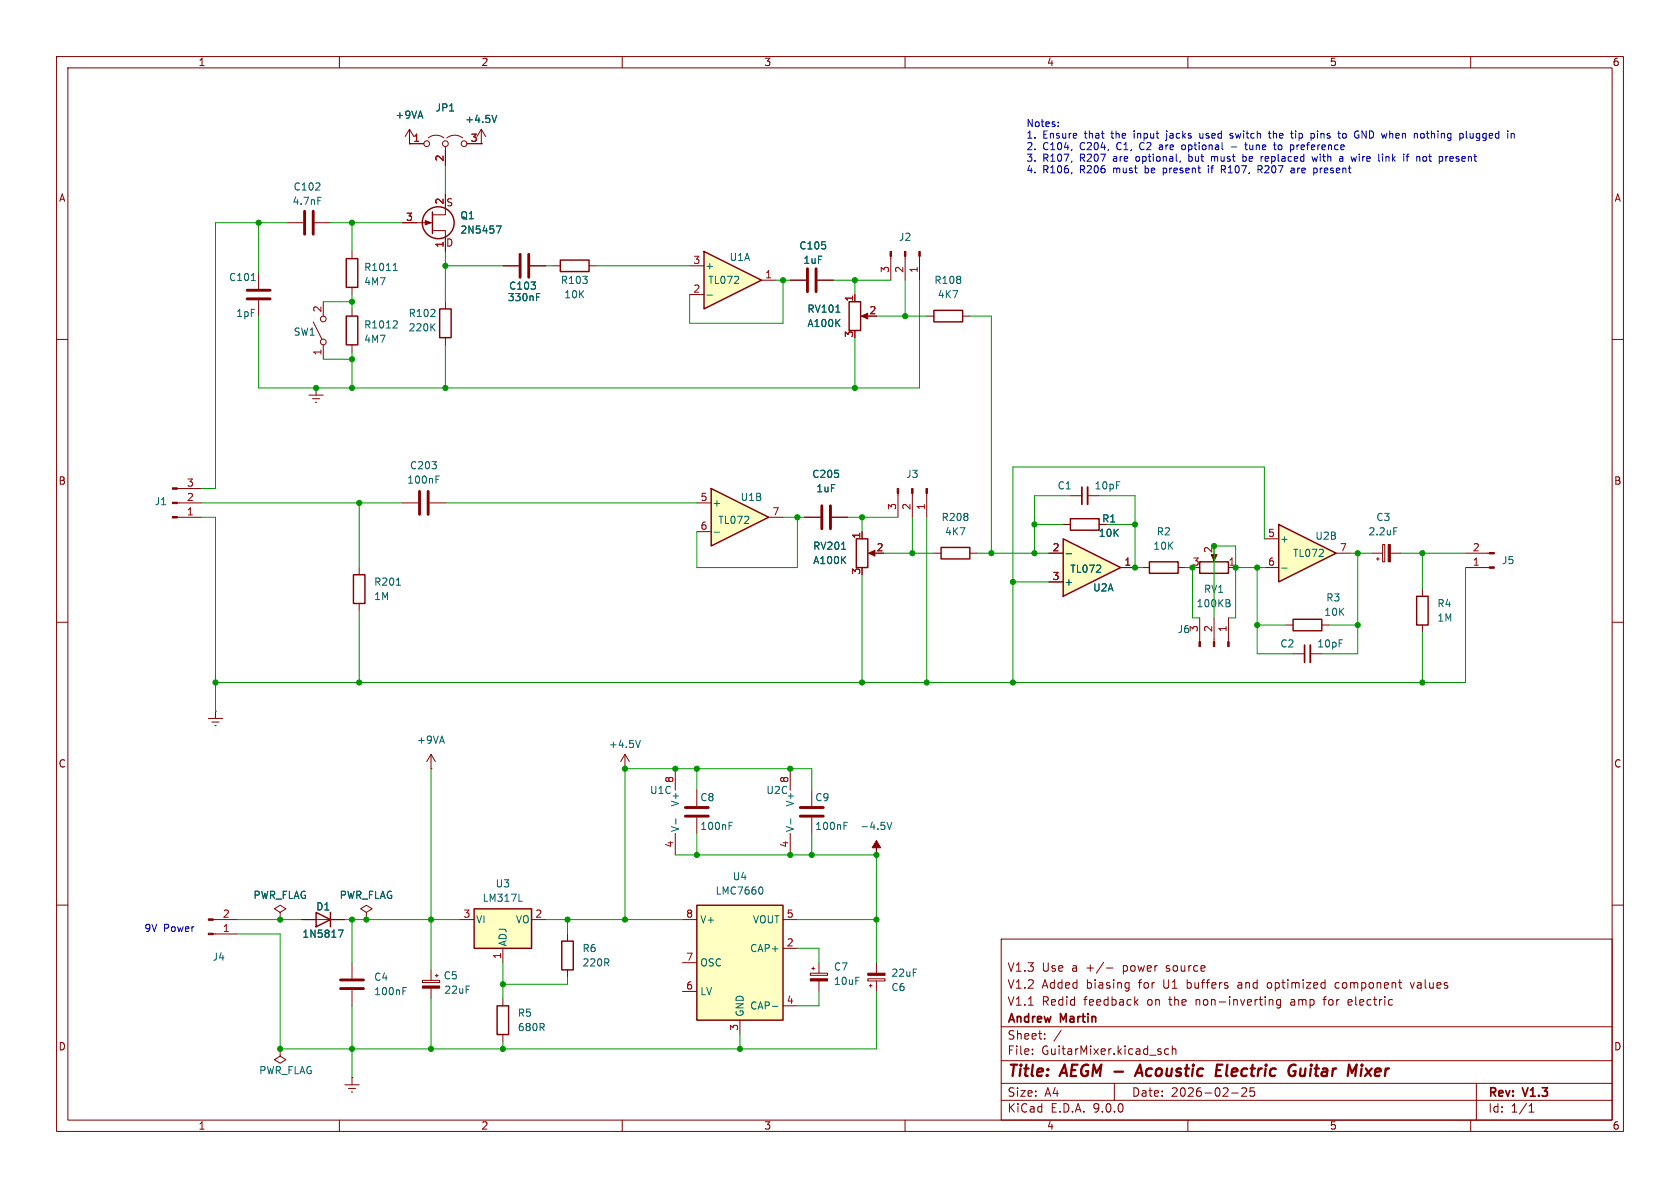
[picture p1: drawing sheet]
<svg xmlns="http://www.w3.org/2000/svg" width="297mm" height="210mm" viewBox="0 0 297 210" stroke-linecap="round" stroke-linejoin="round" font-family="sans-serif">
<g fill="none" stroke="#840000" stroke-width=".18">
<path d="M10 10h277v190h-277zM12 12h273v186h-273zM60 10v2M110 10v2M160 10v2M210 10v2M260 10v2M50.8 39.4h2.8M55.6 39.4h2.8M71.1 39.4h5.4M72.4 25.4h2.5M75.7 24.4a2.26 2.26 0 0 1 2.8 0"/>
<path d="M78.7 34.3v3.7h-2.2M78.7 25.9v3.3M79 24.4a2.26 2.26 0 0 1 2.8 0M82.5 25.4h2.6M85.1 25.4h.1M85.1 22.9l-.8 1.2M85.1 22.9l.8 1.2M85.1 22.9v2.5M55.4 56.9l1.5 3M57.1 53.3v2.6M62.2 44.5v1.2M62.2 50.8v1.3"/>
<path d="M62.2 54.6v1.3M76.5 40.8h2.2v3.7M78.7 53.3v1.3M78.7 59.7v1.3M88.9 47h2.8M93.7 47h2.8M97.8 47h1.3M104.1 47h1.3M10 60h2M57.1 61v2.5M62.2 61v1.2M285 60h2"/>
<path d="M10 110h2M285 110h2M76.2 135.9h.1M76.2 133.4v2.5M76.2 133.4l-.8 1.2M76.2 133.4l.8 1.2M10 160h2M37.7 165.1h4.2M37.7 162.6h4.2M49.5 161.3l1-.6-1-.7-1 .7 1 .6v1.3M49.5 162.6h.1M53.3 162.6h7.7"/>
<path d="M62.2 170.2v2.8M62.2 175v2.8M64.8 161.3l1-.6-1-.7-1 .7 1 .6v1.3M64.8 162.6h.1M74.7 173.3h3v.4h-3zM76.2 171.5v1.8M76.2 174.7v1.8M77 172.5h.5M77.2 172.2v.5M88.9 176.5v1.3M177 166h108v32h-108zM181.8 177.7h.9"/>
<path d="M195.6 171.1h1.1M199.2 173.7l.4 .1M199.6 173.7v1.2l-.3 .3M199.6 174.6l-.4 .1M200.7 177.1l.5 .6M201.2 176.7l-.6 .6M224.1 173.8v.8M224.5 176.8h.5v.9M226.4 176.8l-.4-.1-.3 .3v.4l.1 .2h.6M226.4 176.7v1.2l-.3 .3-.4-.1M233.9 176.7h.6M236.3 173.7l-.3 .3v.4l.3 .3"/>
<path d="M238.8 176.7h-.3l-.2 .2 .1 .7 .4 .1M239 177.1l-.7 .1M249.3 173.7l.4 1 .3-1M285 160h2M49.5 185.4v1.3l1 .6-1 .7-1-.7 1-.6M49.5 185.4h.1M60 198v2M61 191.8h2.5M61.6 192.4h1.3M62.1 193h.3M62.2 190.5h.1M62.2 190.5v1.3"/>
<path d="M88.9 182.9v1.3M110 198v2M160 198v2M177 194.5h108M177 191.5h108M177 187.5h108M177 181.5h108M182.5 186.3v.1M182.5 185.5v.1M184.7 183.6v.1M184.7 182.8v.1M187.6 182.1l-1.3 2"/>
<path d="M197 191.5v3M206.6 185.5l-.4-.1-.3 .3v.4l.1 .2h.6M207.2 185.5l.3-.1 .3 .1 .1 .9M207.2 184.9v1.5M210 198v2M217.7 193.2h1.2M219.5 192.4l.6-.1 .2 .1 .1 .3-.9 1.1h.9M221.7 192.3h-.7v.7l.2-.1h.5l.1 .3-.1 .5-.2 .1-.5-.1M260 198v2M261 191.5v6.5M270.3 196.6h.9M270.3 195.5l.4-.4v1.5"/>
<circle cx="75.4" cy="25.4" r=".51"/>
<circle cx="78.7" cy="25.4" r=".51"/>
<circle cx="82" cy="25.4" r=".51"/>
<circle cx="57.2" cy="56.4" r=".51"/>
<circle cx="57.2" cy="60.5" r=".51"/>
</g>
<g fill="none" stroke="#840000" stroke-width=".4">
<path d="M200.6 190.2l1-2 .4 2M200.9 189.6h.9M214.9 190.2h1M215.1 189.2h.6M215.2 188.2h.9M228.3 188.3l.3-.1 .5 .1M228.6 189.4h.4l-.1 .6-.4 .2M229.9 188.9v1.2l.2 .1 .5-.1M240.7 188.9l-.2 1.3M240.8 188.2v.2M240.8 188.2l-.1 .1 .1 .1M240.8 188.2l.1 .1-.1 .1"/>
<path d="M241.5 188.9l.8 1.3M242.5 188.9l-1.2 1.3"/>
</g>
<g fill="#840000" stroke="#840000" stroke-width=".18">
<path d="M74.7 174.3h3v.4h-3z"/>
<path d="M75.2 39l1 .4-1 .4z"/>
<path d="M36.8 165h.9v.2h-.9z"/>
<path d="M36.8 162.4h.9v.3h-.9z"/>
</g>
<g fill="none" stroke="#006464" stroke-width=".18">
<path d="M56.2 34.9h.6M87.7 39.9h.9l-.6 1.3M87.8 20.4l-.4 1.3M69.5 47.8h.7M69.6 46.9l.3-.3v1.2M70 56.7l.2 .3v.3l-.7 .7h.7M76.4 57.8l.5 .7M76.9 57.2l-.7 .7M94.9 52.5h.4M94.9 51.9h.6M59.8 164.4h.9l-.6 1.3M71.2 175.2h.5"/>
<path d="M71.2 174.6h.6"/>
</g>
<g fill="none" stroke="#840000" stroke-width=".25">
<path d="M76.5 37.5v3.8M61.2 55.9h2v5.1h-2zM61.2 45.7h2v5.1h-2zM77.7 54.6h2.1v5.1h-2.1zM99.1 46h5v2h-5zM55.9 161.3l2.5 1.3-2.5 1.2zM58.4 161.3v2.5M87.9 177.8h2v5.1h-2z"/>
<circle cx="77.5" cy="39.4" r="2.82"/>
</g>
<path d="M53.8 37.3v4.1M55.4 37.3v4.1M91.9 45v4M93.5 45v4M60.2 173.2h4.1M60.2 174.8h4.1" fill="none" stroke="#840000" stroke-width=".51"/>
<path d="M83.8 160.7h10.2v6.9h-10.2z" fill="#ffffc2"/>
<path d="M203.2 99.3h5.1v2h-5.1zM212.1 99.3h5.1v2h-5.1zM228.6 109.5h5.1v2h-5.1zM83.8 160.7h10.2v6.9h-10.2zM99.3 166.4h2v5.1h-2z" fill="none" stroke="#840000" stroke-width=".25"/>
<g fill="none" stroke="#840000" stroke-width=".18">
<path d="M214.6 97.8v1M242.6 97.8h1.8M243.3 98.8h.5M243.6 98.6v.5M244.4 96.3h.4v3h-.4zM245.8 97.8h1.8M259.1 97.8h4.2M201.9 100.3h1.3M208.3 100.3h1.2M212.1 109.2v4.2M214.6 109.2v4.2M217.2 100.3h1.2"/>
<path d="M217.2 109.2v4.2M227.3 110.5h1.3M233.7 110.5h1.2M259.1 100.3h4.2M123.2 139.7v2.8M139.7 135.9v3.8M123.2 144.5v2.8M139.7 147.3v3.8M81.3 162.6h2.5M88.9 167.6v2.6M94 162.6h2.5M100.3 165.1v1.3"/>
<path d="M100.3 171.5v1.2M143.3 172h3v.4h-3zM143.5 171.2h.5M143.8 170.9v.6M144.8 170.2v1.8M144.8 173.4v1.9M153.4 173h3.1v.4h-3.1zM153.7 174.2h.5M153.9 174v.5M154.9 170.2v1.8M154.9 173.4v1.9"/>
</g>
<path d="M246.4 93.3h.6M217.2 106.6l.3 .2-.1 .3-.2 .2M217.3 106l.1 .2-.1 .3M91.7 159.3h.6M128.9 146h.4M128.9 145.4h.6M139.8 144.7v1" fill="none" stroke="#006464" stroke-width=".18"/>
<g fill="#840000" stroke="#840000" stroke-width=".18">
<path d="M153.4 172h3.1v.4h-3.1z"/>
<path d="M143.3 173h3v.4h-3z"/>
<path d="M263.3 100.2h.9v.3h-.9z"/>
<path d="M263.3 97.7h.9v.2h-.9z"/>
<path d="M245.4 96.3h.4v3h-.4z"/>
<path d="M214.1 98h1l-.5 1.2z"/>
<path d="M217 113.4h.3v.9h-.3z"/>
<path d="M214.5 113.4h.3v.9h-.3z"/>
<path d="M212 113.4h.2v.9h-.2z"/>
</g>
<path d="M121.2 142.7h4M121.2 144.3h4" fill="none" stroke="#840000" stroke-width=".51"/>
<path d="M226.1 92.7l10.1 5.1-10.1 5.1z" fill="#ffffc2"/>
<path d="M150.1 53.3h2v5.1h-2zM165.1 54.9h5.1v2h-5.1zM151.4 95.3h2v5h-2zM166.4 96.8h5v2h-5zM189.2 91.7h5.1v2h-5.1zM226.1 92.7l10.1 5.1-10.1 5.1zM250.4 105.4h2.1v5.1h-2.1z" fill="none" stroke="#840000" stroke-width=".25"/>
<g fill="none" stroke="#840000" stroke-width=".18">
<path d="M72.4 25.4h.1M72.4 22.9l-.8 1.2M72.4 22.9l.8 1.2M72.4 22.9v2.5M151.1 52.1v1.2M152.7 55.9h1M157.5 45.3v4.2M160 45.3v4.2M162.6 45.3v4.2M163.8 55.9h1.3M170.2 55.9h1.2M142.2 91.4h2.8"/>
<path d="M147.1 91.4h2.8M152.4 94v1.3M153.9 97.8h1M158.7 87.2v4.2M161.3 87.2v4.2M163.8 87.2v4.2M165.1 97.8h1.3M171.4 97.8h1.3M188 92.7h1.2M189.2 87.6h2.1M192.3 87.6h2M223.5 95.3h2.6"/>
<path d="M236.2 97.8h2.6M223.5 100.3h2.6M228.6 115.6h2M231.6 115.6h2.1M251.5 104.1v1.3M251.5 110.5v1.3"/>
</g>
<path d="M147.8 55.2h.7M148.8 97.1h.7M226.6 100.4h1" fill="none" stroke="#006464" stroke-width=".18"/>
<g fill="#840000" stroke="#840000" stroke-width=".18">
<path d="M162.4 44.5h.3v.8h-.3z"/>
<path d="M159.9 44.5h.2v.8h-.2z"/>
<path d="M157.4 44.5h.2v.8h-.2z"/>
<path d="M153.5 97.8l1.2-.5v1z"/>
<path d="M152.3 55.9l1.1-.5v1z"/>
<path d="M163.7 86.4h.3v.8h-.3z"/>
<path d="M161.2 86.4h.2v.8h-.2z"/>
<path d="M158.6 86.4h.3v.8h-.3z"/>
</g>
<path d="M145.3 89.4v4.1M146.8 89.4v4.1" fill="none" stroke="#840000" stroke-width=".51"/>
<path d="M191.3 86.1v3.1M230.6 114v3.1" fill="none" stroke="#840000" stroke-width=".3"/>
<path d="M192.3 86.1v3.1M231.6 114v3.1" fill="none" stroke="#840000" stroke-width=".33"/>
<path d="M188 95.3l10.1 5-10.1 5.1z" fill="#ffffc2"/>
<path d="M188 95.3l10.1 5-10.1 5.1z" fill="none" stroke="#840000" stroke-width=".25"/>
<path d="M185.4 97.8h2.6M185.4 102.9h2.6M198.1 100.3h2.6" fill="none" stroke="#840000" stroke-width=".18"/>
<path d="M188.5 97.9h1" fill="none" stroke="#006464" stroke-width=".18"/>
<path d="M124.5 44.5l10.1 5-10.1 5.1z" fill="#ffffc2"/>
<path d="M124.5 44.5l10.1 5-10.1 5.1z" fill="none" stroke="#840000" stroke-width=".25"/>
<path d="M121.9 47h2.6M121.9 52.1h2.6M134.6 49.5h2.6M139.7 49.5h2.8M144.5 49.5h2.8" fill="none" stroke="#840000" stroke-width=".18"/>
<path d="M125 52.2h1" fill="none" stroke="#006464" stroke-width=".18"/>
<path d="M142.7 47.5v4.1M144.3 47.5v4.1" fill="none" stroke="#840000" stroke-width=".51"/>
<path d="M125.7 86.4l10.2 5-10.2 5.1z" fill="#ffffc2"/>
<path d="M125.7 86.4l10.2 5-10.2 5.1zM62.5 101.6h2v5.1h-2z" fill="none" stroke="#840000" stroke-width=".25"/>
<g fill="none" stroke="#840000" stroke-width=".18">
<path d="M45.7 48.3v2.8M45.7 53.1v2.8M54.6 69.9h2.5M55.2 70.5h1.3M55.8 71.1h.2M55.9 68.6h.1M55.9 68.6v1.3M31.3 88.9h4.3M31.3 91.4h4.3M31.3 86.4h4.3M71.1 88.9h2.8M75.9 88.9h2.8"/>
<path d="M123.2 88.9h2.5M123.2 94h2.5M135.9 91.4h2.5M63.5 100.3v1.3M63.5 106.7v1.3M36.8 127h2.6M37.5 127.6h1.2M38 128.3h.2M38.1 125.7h.1M38.1 125.7v1.3M110.5 135.9h.1M110.5 133.4l-.8 1.2"/>
<path d="M110.5 133.4l.8 1.2M110.5 133.4v2.5M119.4 135.9v3.8M143.5 139.7v2.8M119.4 147.3v3.8M143.5 144.5v2.8M154.9 151.1h.1"/>
</g>
<path d="M44.4 49.6h.8M77.1 84.8h.4M77.1 84.1h.6M126.3 94.1h.9M70.1 103.4h.7M113.2 130.9l-.4 1.3M119.5 144.7v1M149.2 146h.4M149.2 145.4h.6M156.8 145.4l.4 1.2 .5-1.2" fill="none" stroke="#006464" stroke-width=".18"/>
<path d="M43.7 51.3h4.1M43.7 52.8h4.1M74.2 86.9v4M75.7 86.9v4M141.5 142.7h4M141.5 144.3h4" fill="none" stroke="#840000" stroke-width=".51"/>
<g fill="#840000" stroke="#840000" stroke-width=".18">
<path d="M30.5 91.3h.8v.3h-.8z"/>
<path d="M30.5 88.8h.8v.2h-.8z"/>
<path d="M30.5 86.2h.8v.3h-.8z"/>
<path d="M154.9 148.6l.8 1.3h-.8v1.2v-1.2h-.7z"/>
</g>
<path d="M123.2 160h15.2v20.3h-15.2z" fill="#ffffc2"/>
<path d="M123.2 160h15.2v20.3h-15.2z" fill="none" stroke="#840000" stroke-width=".25"/>
<g fill="none" stroke="#840000" stroke-width=".18">
<path d="M71.1 39.4h2.6M72.4 25.4h.1M72.4 25.4h2.5M78.7 26.7v2.5M78.7 34.3v2.5M82.5 25.4h2.6M85.1 25.4h.1M78.7 41.9v2.6M88.9 47h2.8M93.7 47h2.8M139.7 49.5h2.8M144.5 49.5h2.8"/>
<path d="M151.1 52.1v1.2M142.2 91.4h2.8M147.1 91.4h2.8M152.4 94v1.3M185.4 97.8h2.6M188 92.7h1.2M185.4 102.9h2.6M198.1 100.3h2.6M49.5 162.6h.1M53.3 162.6h2.6M58.4 162.6h2.6M64.8 162.6h.1"/>
<path d="M120.6 162.6h2.6M120.6 170.2h2.6M120.6 175.3h2.6M138.4 162.6h2.6M138.4 167.6h2.6M138.4 177.8h2.6M130.8 180.3v2.6"/>
</g>
<path d="M87.7 39.9h.9l-.6 1.3M87.8 20.4l-.4 1.3M94.9 52.5h.4M94.9 51.9h.6M147.8 55.2h.7M148.8 97.1h.7M188.5 97.9h1M134.6 156.8a.79 .79 0 0 1 0 1.3M59.8 164.4h.9l-.6 1.3M136.6 177.9h.9" fill="none" stroke="#006464" stroke-width=".18"/>
<g fill="none" stroke="#009600" stroke-width=".18">
<path d="M45.7 39.4v8.9M50.8 39.4h-12.7v47h-2.5M58.4 39.4h12.7M62.2 39.4v5.1M78.7 29.2v5.1M57.1 53.3h5.1M62.2 52.1v2.5M78.7 44.5v8.8M78.7 47h10.2M96.5 47h1.3M105.4 47h16.5M137.2 49.5h2.5"/>
<path d="M138.4 49.5v7.7h-16.5v-5.1M147.3 49.5h10.2M151.1 49.5v2.6M151.1 59.7v8.9M154.9 55.9h8.9M160 49.5v6.4M162.6 49.5v19.1h-116.9v-12.7M171.4 55.9h3.9v41.9M57.1 63.5h5.1M62.2 62.2v6.4M78.7 61v7.6M35.6 91.4h2.5v34.3"/>
<path d="M35.6 88.9h35.5M63.5 88.9v11.4M78.7 88.9h44.5M138.4 91.4h3.8M141 91.4v8.9h-17.8v-6.3M149.9 91.4h8.8M152.4 91.4v2.6M156.2 97.8h8.9M161.3 91.4v6.4M163.8 91.4v29.3M172.7 97.8h12.7M182.9 92.7h5.1"/>
<path d="M189.2 87.6h-6.3v10.2M194.3 87.6h6.4v12.7h1.2M195.6 92.7h5.1M223.5 95.3v-12.7h-44.4v38.1M238.8 97.8h3.8M240 97.8v17.8h-6.3M247.6 97.8h11.5M251.5 97.8v6.3M63.5 108v12.7M152.4 101.6v19.1M179.1 102.9h6.3M209.5 100.3h1.3v8.9h1.3"/>
<path d="M214.6 109.2v-12.7h3.8v12.7h-1.2M218.4 100.3h5.1M222.2 100.3v15.3h6.4M222.2 110.5h5.1M234.9 110.5h5.1M251.5 111.8v8.9M259.1 100.3v20.4h-221M76.2 135.9v35.6M123.2 135.9v3.8M143.5 139.7v-3.8h-33v26.7M119.4 151.1h35.5v19.1M123.2 147.3v3.8"/>
<path d="M143.5 147.3v3.8M41.9 162.6h11.4M41.9 165.1h7.6v20.3h105.4v-10.1M61 162.6h20.3M62.2 162.6v7.6M62.2 177.8v12.7M76.2 176.5v8.9M88.9 170.2v6.3M96.5 162.6h24.1M100.3 172.7v1.3h-11.4M100.3 162.6v2.5M141 162.6h13.9"/>
<path d="M141 167.6h3.8v2.6M144.8 175.3v2.5h-3.8M88.9 184.2v1.2M130.8 182.9v2.5"/>
</g>
<g fill="none" stroke="#0000c2" stroke-width=".18">
<path d="M187.1 22.3v.1M187.1 21.6v.1M205.1 26l-.2 .2 .2 .3M205.6 29.7v1.3M205.6 30.5l.2 .1M206.3 24.7l-.3 .1M206.3 23.2v.1M208.7 28.5l-.2 .2M209 25.7l-.1 .5 .1 .2 .3 .1M210.2 27.2v1.3M210.2 28.5h.1M212.1 23.6v.6l.4 .2"/>
<path d="M213.6 29.7v.9M214.2 27.7v.8M214.2 27.7v.1M215.9 29.3v1.3M216.2 30l.5 .6M216.5 29.9l-.6 .1M217.7 26h.9M217.9 23.6h-.3l-.2 .2 .6 .4M218 24.2l-.2 .2h-.4M219.7 27.2v1.3M219.7 27.7h.4l.2 .1M220 25.6h.5"/>
<path d="M220.2 25.2v1.1l.3 .2M220.3 28.4l-.2 .1h-.4M222.4 29.3v1.3M222.7 30l.4 .6M223.1 29.4v.3l-.1 .2-.6 .1M223.2 27.7h.1M223.7 27.7v.8M224.2 23.6h.5M224.3 28l-.6 .1M224.4 23.2v1l.3 .2M225.1 25.6h.5M225.4 26.4l.2 .1"/>
<path d="M226.2 25.6l-.2 .3v.3l.2 .3M228.1 23.6h.5M228.5 24.4h.1M228.7 29.8l.1 .8M228.8 30.5l-.4 .1M228.8 30l-.4 .1M229.1 23.2v.1M229.1 23.6v.8M232 27.7l.2 .8 .2-.6 .3 .6 .2-.8M232.1 23.6l.3 .2v.4l-.3 .2M232.7 29.8l.2 .2-.2 .5M232.9 23.2v.1"/>
<path d="M237.3 27.7l.1 .8M237.4 28.5h-.4M237.4 28h-.4M237.9 23.7l-.3-.1-.3 .2 .2 .6h.3l.1-.1M240.8 24.4v-1.2l.7 1.2M245 27.7v.8M245.4 27.7l-.4 .1M248.6 27.7h.5M248.9 27.2h.2M251.2 23.6h.3l.3 .2-.1 .6h-.5M251.8 27.7h.3l.1 .2v.5l-.4 .1M255.8 27.7h.2"/>
<path d="M256.7 27.7h-.2l-.2 .1 .1 .7h.3M256.9 28l-.6 .1M259.2 23.2v1l.2 .2M259.9 23.6v.6l.4 .2M267.5 23.6l.2 .2v.6"/>
</g>
<g fill="#009600" stroke="#009600" stroke-width=".18">
<circle cx="49.5" cy="162.6" r=".46"/>
<circle cx="62.2" cy="68.6" r=".46"/>
<circle cx="62.2" cy="63.5" r=".46"/>
<circle cx="38.1" cy="120.7" r=".46"/>
<circle cx="143.5" cy="151.1" r=".46"/>
<circle cx="139.7" cy="135.9" r=".46"/>
<circle cx="154.9" cy="151.1" r=".46"/>
<circle cx="154.9" cy="162.6" r=".46"/>
<circle cx="130.8" cy="185.4" r=".46"/>
<circle cx="123.2" cy="151.1" r=".46"/>
<circle cx="123.2" cy="135.9" r=".46"/>
<circle cx="88.9" cy="174" r=".46"/>
<circle cx="88.9" cy="185.4" r=".46"/>
<circle cx="139.7" cy="151.1" r=".46"/>
<circle cx="110.5" cy="162.6" r=".46"/>
<circle cx="100.3" cy="162.6" r=".46"/>
<circle cx="62.2" cy="162.6" r=".46"/>
<circle cx="76.2" cy="185.4" r=".46"/>
<circle cx="62.2" cy="185.4" r=".46"/>
<circle cx="49.5" cy="185.4" r=".46"/>
<circle cx="64.8" cy="162.6" r=".46"/>
<circle cx="76.2" cy="162.6" r=".46"/>
<circle cx="62.2" cy="53.3" r=".46"/>
<circle cx="62.2" cy="39.4" r=".46"/>
<circle cx="45.7" cy="39.4" r=".46"/>
<circle cx="78.7" cy="68.6" r=".46"/>
<circle cx="78.7" cy="47" r=".46"/>
<circle cx="55.9" cy="68.6" r=".46"/>
<circle cx="63.5" cy="120.7" r=".46"/>
<circle cx="63.5" cy="88.9" r=".46"/>
<circle cx="110.5" cy="135.9" r=".46"/>
<circle cx="119.4" cy="135.9" r=".46"/>
<circle cx="138.4" cy="49.5" r=".46"/>
<circle cx="200.7" cy="92.7" r=".46"/>
<circle cx="200.7" cy="100.3" r=".46"/>
<circle cx="163.8" cy="120.7" r=".46"/>
<circle cx="152.4" cy="120.7" r=".46"/>
<circle cx="179.1" cy="102.9" r=".46"/>
<circle cx="175.3" cy="97.8" r=".46"/>
<circle cx="179.1" cy="120.7" r=".46"/>
<circle cx="182.9" cy="92.7" r=".46"/>
<circle cx="182.9" cy="97.8" r=".46"/>
<circle cx="240" cy="110.5" r=".46"/>
<circle cx="251.5" cy="120.7" r=".46"/>
<circle cx="160" cy="55.9" r=".46"/>
<circle cx="141" cy="91.4" r=".46"/>
<circle cx="152.4" cy="91.4" r=".46"/>
<circle cx="151.1" cy="68.6" r=".46"/>
<circle cx="151.1" cy="49.5" r=".46"/>
<circle cx="161.3" cy="97.8" r=".46"/>
<circle cx="214.6" cy="96.5" r=".46"/>
<circle cx="222.2" cy="100.3" r=".46"/>
<circle cx="218.4" cy="100.3" r=".46"/>
<circle cx="222.2" cy="110.5" r=".46"/>
<circle cx="210.8" cy="100.3" r=".46"/>
<circle cx="240" cy="97.8" r=".46"/>
<circle cx="251.5" cy="97.8" r=".46"/>
</g>
<g font-size="2.8" fill="#840000">
<text x="178" y="190.9">Title:</text>
<text x="187.7" y="190.9">AEGM -</text>
<text x="202.6" y="190.9">Acoustic</text>
<text x="217.4" y="190.9">Electric</text>
<text x="231" y="190.9">Guitar</text>
<text x="242.3" y="190.9">Mixer</text>
</g>
<g font-size="2.1" fill="#840000">
<text x="178" y="172">V1.3</text>
<text x="184.2" y="172">Use</text>
<text x="189.5" y="172">a</text>
<text x="192.2" y="172">+/-</text>
<text x="198.8" y="172">power</text>
<text x="206.6" y="172">source</text>
<text x="178" y="178">V1.1</text>
<text x="178" y="175">V1.2</text>
<text x="184.2" y="178">Redid</text>
<text x="184.2" y="175">Added</text>
<text x="191.7" y="178">feedback</text>
<text x="192.1" y="175">biasing</text>
<text x="201.5" y="175">for</text>
<text x="203" y="178">on</text>
<text x="205.9" y="175">U1</text>
<text x="207" y="178">the</text>
<text x="210.2" y="175">buffers</text>
<text x="211.8" y="178">non-inverting</text>
<text x="219.4" y="175">and</text>
<text x="224.7" y="175">optimized</text>
<text x="228.7" y="178">amp</text>
<text x="234.7" y="178">for</text>
<text x="236.9" y="175">component</text>
<text x="239.2" y="178">electric</text>
<text x="250.4" y="175">values</text>
<text x="178" y="184">Sheet:</text>
<text x="178" y="181.2">Andrew</text>
<text x="187.5" y="181.2">Martin</text>
<text x="178" y="186.7">File:</text>
<text x="184.1" y="186.7">GuitarMixer.kicad_sch</text>
<text x="178" y="196.9">KiCad</text>
<text x="178" y="194.1">Size:</text>
<text x="184.7" y="194.1">A4</text>
<text x="185.7" y="196.9">E.D.A.</text>
<text x="193.3" y="196.9">9.0.0</text>
<text x="200" y="194.1">Date:</text>
<text x="207" y="194.1">2026-02-25</text>
<text x="263" y="194.3">Rev:</text>
<text x="263" y="196.9">Id:</text>
<text x="267.1" y="196.9">1/1</text>
<text x="269.4" y="194.3">V1.3</text>
</g>
<g font-size="1.8" fill="#840000">
<text x="35" y="11.9">1</text>
<text x="85" y="11.9">2</text>
<text x="135" y="11.9">3</text>
<text x="185" y="11.9">4</text>
<text x="235" y="11.9">5</text>
<text x="285" y="11.9">6</text>
<text x="10.3" y="35.9">A</text>
<text x="285.3" y="35.9">A</text>
<text x="78.8" y="36.7">S</text>
<text x="78.8" y="43.8">D</text>
<text x="10.3" y="85.9">B</text>
<text x="285.3" y="85.9">B</text>
<text x="194.7" y="92.6">R1</text>
<text x="10.3" y="135.9">C</text>
<text x="285.3" y="135.9">C</text>
<text x="10.3" y="185.9">D</text>
<text x="285.3" y="185.9">D</text>
<text x="35" y="199.9">1</text>
<text x="85" y="199.9">2</text>
<text x="135" y="199.9">3</text>
<text x="185" y="199.9">4</text>
<text x="235" y="199.9">5</text>
<text x="285" y="199.9">6</text>
</g>
<g font-size="1.8" fill="#006464">
<text x="69.8" y="21.2">+9VA</text>
<text x="76.9" y="19.9">JP1</text>
<text x="82.1" y="21.9">+4.5V</text>
<text x="51.8" y="33.9">C102</text>
<text x="51.6" y="36.4">4.7nF</text>
<text x="81.3" y="39">Q1</text>
<text x="81.3" y="41.5">2N5457</text>
<text x="124.6" y="47.9">+</text>
<text x="128.9" y="46.3">U1A</text>
<text x="141.2" y="44.3">C105</text>
<text x="141.9" y="46.8">1uF</text>
<text x="158.8" y="42.8">J2</text>
<text x="40.4" y="49.9">C101</text>
<text x="64.3" y="48.1">R1011</text>
<text x="64.3" y="50.6">4M7</text>
<text x="89.7" y="53.4">330nF</text>
<text x="89.9" y="51.4">C103</text>
<text x="99" y="50.4">R103</text>
<text x="99.7" y="52.9">10K</text>
<text x="125.1" y="50.4">TL072</text>
<text x="165.1" y="50.4">R108</text>
<text x="165.7" y="52.9">4K7</text>
<text x="41.7" y="56.2">1pF</text>
<text x="51.8" y="59.5">SW1</text>
<text x="64.3" y="58.3">R1012</text>
<text x="72.1" y="56.2">R102</text>
<text x="72.1" y="58.8">220K</text>
<text x="142.6" y="55.5">RV101</text>
<text x="142.6" y="58">A100K</text>
<text x="64.3" y="60.8">4M7</text>
<text x="72.4" y="83.2">C203</text>
<text x="27.3" y="89.5">J1</text>
<text x="71.9" y="85.7">100nF</text>
<text x="125.9" y="89.8">+</text>
<text x="130.8" y="88.7">U1B</text>
<text x="143.5" y="84.7">C205</text>
<text x="144.2" y="87.2">1uF</text>
<text x="160.1" y="84.7">J3</text>
<text x="186.9" y="86.7">C1</text>
<text x="193.4" y="86.7">10pF</text>
<text x="126.9" y="92.8">TL072</text>
<text x="166.4" y="92.3">R208</text>
<text x="167" y="94.8">4K7</text>
<text x="194.1" y="95.1">10K</text>
<text x="204.4" y="94.8">R2</text>
<text x="232.4" y="95.6">U2B</text>
<text x="241.8" y="94.8">2.2uF</text>
<text x="243.2" y="92.3">C3</text>
<text x="143.7" y="97.4">RV201</text>
<text x="143.7" y="99.9">A100K</text>
<text x="189.1" y="101.4">TL072</text>
<text x="203.8" y="97.4">10K</text>
<text x="226.2" y="96.1">+</text>
<text x="228.5" y="98.7">TL072</text>
<text x="265.4" y="99.9">J5</text>
<text x="66" y="103.7">R201</text>
<text x="66" y="106.3">1M</text>
<text x="188.1" y="103.7">+</text>
<text x="193.2" y="104.7">U2A</text>
<text x="211.4" y="107.5">100KB</text>
<text x="212.7" y="105">RV1</text>
<text x="234.4" y="106.5">R3</text>
<text x="254" y="107.5">R4</text>
<text x="208.1" y="112.1">J6</text>
<text x="211.8" y="111.8" transform="rotate(-90 211.8 111.8)">3</text>
<text x="234" y="109.1">10K</text>
<text x="254" y="110.1">1M</text>
<text x="226.2" y="114.7">C2</text>
<text x="232.8" y="114.7">10pF</text>
<text x="73.6" y="131.7">+9VA</text>
<text x="107.5" y="132.4">+4.5V</text>
<text x="114.8" y="140.6">U1C</text>
<text x="119.1" y="138.5" transform="rotate(-90 119.1 138.5)">8</text>
<text x="120.2" y="142.7" transform="rotate(-90 120.2 142.7)">V+</text>
<text x="123.7" y="141.8">C8</text>
<text x="135.4" y="140.6">U2C</text>
<text x="139.4" y="138.5" transform="rotate(-90 139.4 138.5)">8</text>
<text x="140.6" y="142.7" transform="rotate(-90 140.6 142.7)">V+</text>
<text x="144" y="141.8">C9</text>
<text x="120.2" y="147.2" transform="rotate(-90 120.2 147.2)">V-</text>
<text x="123.7" y="146.9">100nF</text>
<text x="140.6" y="147.2" transform="rotate(-90 140.6 147.2)">V-</text>
<text x="144" y="146.9">100nF</text>
<text x="152" y="146.9">-4.5V</text>
<text x="129.4" y="155.8">U4</text>
<text x="44.7" y="159.1">PWR_FLAG</text>
<text x="55.8" y="161.1">D1</text>
<text x="60" y="159.1">PWR_FLAG</text>
<text x="85.2" y="159.6">LM317L</text>
<text x="87.5" y="157.1">U3</text>
<text x="126.4" y="158.3">LMC7660</text>
<text x="53.4" y="166">1N5817</text>
<text x="84.1" y="163.4">VI</text>
<text x="89.8" y="167.4" transform="rotate(-90 89.8 167.4)">ADJ</text>
<text x="91.1" y="163.4">VO</text>
<text x="123.7" y="163.4">V+</text>
<text x="133" y="163.4">VOUT</text>
<text x="37.5" y="170">J4</text>
<text x="66" y="173.6">C4</text>
<text x="78.3" y="173.3">C5</text>
<text x="102.9" y="168.5">R6</text>
<text x="102.9" y="171">220R</text>
<text x="123.7" y="171">OSC</text>
<text x="132.5" y="168.5">CAP+</text>
<text x="147.3" y="171.8">C7</text>
<text x="157.5" y="172.9">22uF</text>
<text x="66" y="176.1">100nF</text>
<text x="78.4" y="175.9">22uF</text>
<text x="91.4" y="179.9">R5</text>
<text x="123.7" y="176.1">LV</text>
<text x="131.7" y="179.8" transform="rotate(-90 131.7 179.8)">GND</text>
<text x="132.5" y="178.7">CAP-</text>
<text x="147.3" y="174.3">10uF</text>
<text x="157.5" y="175.4">C6</text>
<text x="91.4" y="182.5">680R</text>
<text x="45.7" y="190.1">PWR_FLAG</text>
</g>
<g font-size="1.8" fill="#0000c2">
<text x="181.4" y="22.7">Notes:</text>
<text x="181.4" y="24.7">1.</text>
<text x="181.4" y="26.8">2.</text>
<text x="181.4" y="28.8">3.</text>
<text x="184.3" y="24.7">Ensure</text>
<text x="184.3" y="26.8">C104,</text>
<text x="184.3" y="28.8">R107,</text>
<text x="191" y="26.8">C204,</text>
<text x="191" y="28.8">R207</text>
<text x="191.9" y="24.7">that</text>
<text x="196.8" y="24.7">the</text>
<text x="197.1" y="28.8">are</text>
<text x="197.7" y="26.8">C1,</text>
<text x="200.9" y="24.7">input</text>
<text x="201.3" y="28.8">optional,</text>
<text x="201.9" y="26.8">C2</text>
<text x="205.6" y="26.8">are</text>
<text x="206.9" y="24.7">jacks</text>
<text x="209.8" y="26.8">optional</text>
<text x="210.8" y="28.8">but</text>
<text x="212.9" y="24.7">used</text>
<text x="215" y="28.8">must</text>
<text x="218.5" y="24.7">switch</text>
<text x="220.8" y="28.8">be</text>
<text x="221.4" y="26.8">tune</text>
<text x="224.2" y="28.8">replaced</text>
<text x="225.6" y="24.7">the</text>
<text x="226.7" y="26.8">to</text>
<text x="229.8" y="24.7">tip</text>
<text x="229.8" y="26.8">preference</text>
<text x="233.4" y="24.7">pins</text>
<text x="233.5" y="28.8">with</text>
<text x="238.5" y="28.8">a</text>
<text x="238.5" y="24.7">to</text>
<text x="240.8" y="28.8">wire</text>
<text x="241.5" y="24.7">GND when</text>
<text x="245.8" y="28.8">link</text>
<text x="250.4" y="28.8">if</text>
<text x="252.5" y="24.7">nothing</text>
<text x="252.9" y="28.8">not</text>
<text x="257.1" y="28.8">present</text>
<text x="260.7" y="24.7">plugged</text>
<text x="181.4" y="30.8">4.</text>
<text x="184.3" y="30.8">R106,</text>
<text x="191" y="30.8">R206</text>
<text x="197.1" y="30.8">must</text>
<text x="202.9" y="30.8">be</text>
<text x="206.3" y="30.8">present</text>
<text x="214.4" y="30.8">if</text>
<text x="216.9" y="30.8">R107,</text>
<text x="223.6" y="30.8">R207</text>
<text x="229.7" y="30.8">are</text>
<text x="233.9" y="30.8">present</text>
<text x="25.4" y="165">9V</text>
<text x="28.9" y="165">Power</text>
</g>
<g font-size="1.8" fill="#a90000">
<text x="73" y="25.1">1</text>
<text x="78.5" y="28.6" transform="rotate(-90 78.5 28.6)">2</text>
<text x="83.1" y="25.1">3</text>
<text x="71.7" y="39.1">3</text>
<text x="78.5" y="36.3" transform="rotate(-90 78.5 36.3)">2</text>
<text x="78.5" y="43.9" transform="rotate(-90 78.5 43.9)">1</text>
<text x="122.5" y="46.7">3</text>
<text x="122.5" y="51.8">2</text>
<text x="135.2" y="49.3">1</text>
<text x="150.9" y="53.4" transform="rotate(-90 150.9 53.4)">1</text>
<text x="157.2" y="48.3" transform="rotate(-90 157.2 48.3)">3</text>
<text x="159.8" y="48.3" transform="rotate(-90 159.8 48.3)">2</text>
<text x="162.3" y="48.3" transform="rotate(-90 162.3 48.3)">1</text>
<text x="56.9" y="55.3" transform="rotate(-90 56.9 55.3)">2</text>
<text x="150.9" y="59.8" transform="rotate(-90 150.9 59.8)">3</text>
<text x="153.6" y="55.6">2</text>
<text x="56.9" y="62.9" transform="rotate(-90 56.9 62.9)">1</text>
<text x="32.9" y="88.6">2</text>
<text x="32.9" y="86.1">3</text>
<text x="123.8" y="88.6">5</text>
<text x="32.9" y="91.2">1</text>
<text x="123.8" y="93.7">6</text>
<text x="136.5" y="91.2">7</text>
<text x="152.1" y="95.3" transform="rotate(-90 152.1 95.3)">1</text>
<text x="158.5" y="90.2" transform="rotate(-90 158.5 90.2)">3</text>
<text x="161" y="90.2" transform="rotate(-90 161 90.2)">2</text>
<text x="163.6" y="90.2" transform="rotate(-90 163.6 90.2)">1</text>
<text x="224.1" y="95">5</text>
<text x="152.1" y="101.7" transform="rotate(-90 152.1 101.7)">3</text>
<text x="154.9" y="97.5">2</text>
<text x="186" y="97.5">2</text>
<text x="198.7" y="100.1">1</text>
<text x="210.7" y="100.1">3</text>
<text x="214.4" y="97.9" transform="rotate(-90 214.4 97.9)">2</text>
<text x="217.1" y="100.1">1</text>
<text x="224.1" y="100.1">6</text>
<text x="236.8" y="97.5">7</text>
<text x="260.3" y="100.1">1</text>
<text x="260.3" y="97.5">2</text>
<text x="186" y="102.6">3</text>
<text x="214.4" y="111.8" transform="rotate(-90 214.4 111.8)">2</text>
<text x="216.9" y="111.8" transform="rotate(-90 216.9 111.8)">1</text>
<text x="119.1" y="149.9" transform="rotate(-90 119.1 149.9)">4</text>
<text x="139.4" y="149.9" transform="rotate(-90 139.4 149.9)">4</text>
<text x="39.3" y="164.8">1</text>
<text x="39.3" y="162.3">2</text>
<text x="81.8" y="162.3">3</text>
<text x="94.5" y="162.3">2</text>
<text x="121.2" y="162.3">8</text>
<text x="139" y="162.3">5</text>
<text x="139" y="167.4">2</text>
<text x="88.6" y="169.6" transform="rotate(-90 88.6 169.6)">1</text>
<text x="121.2" y="169.9">7</text>
<text x="121.2" y="175">6</text>
<text x="139" y="177.5">4</text>
<text x="130.6" y="182.3" transform="rotate(-90 130.6 182.3)">3</text>
</g>
</svg>
